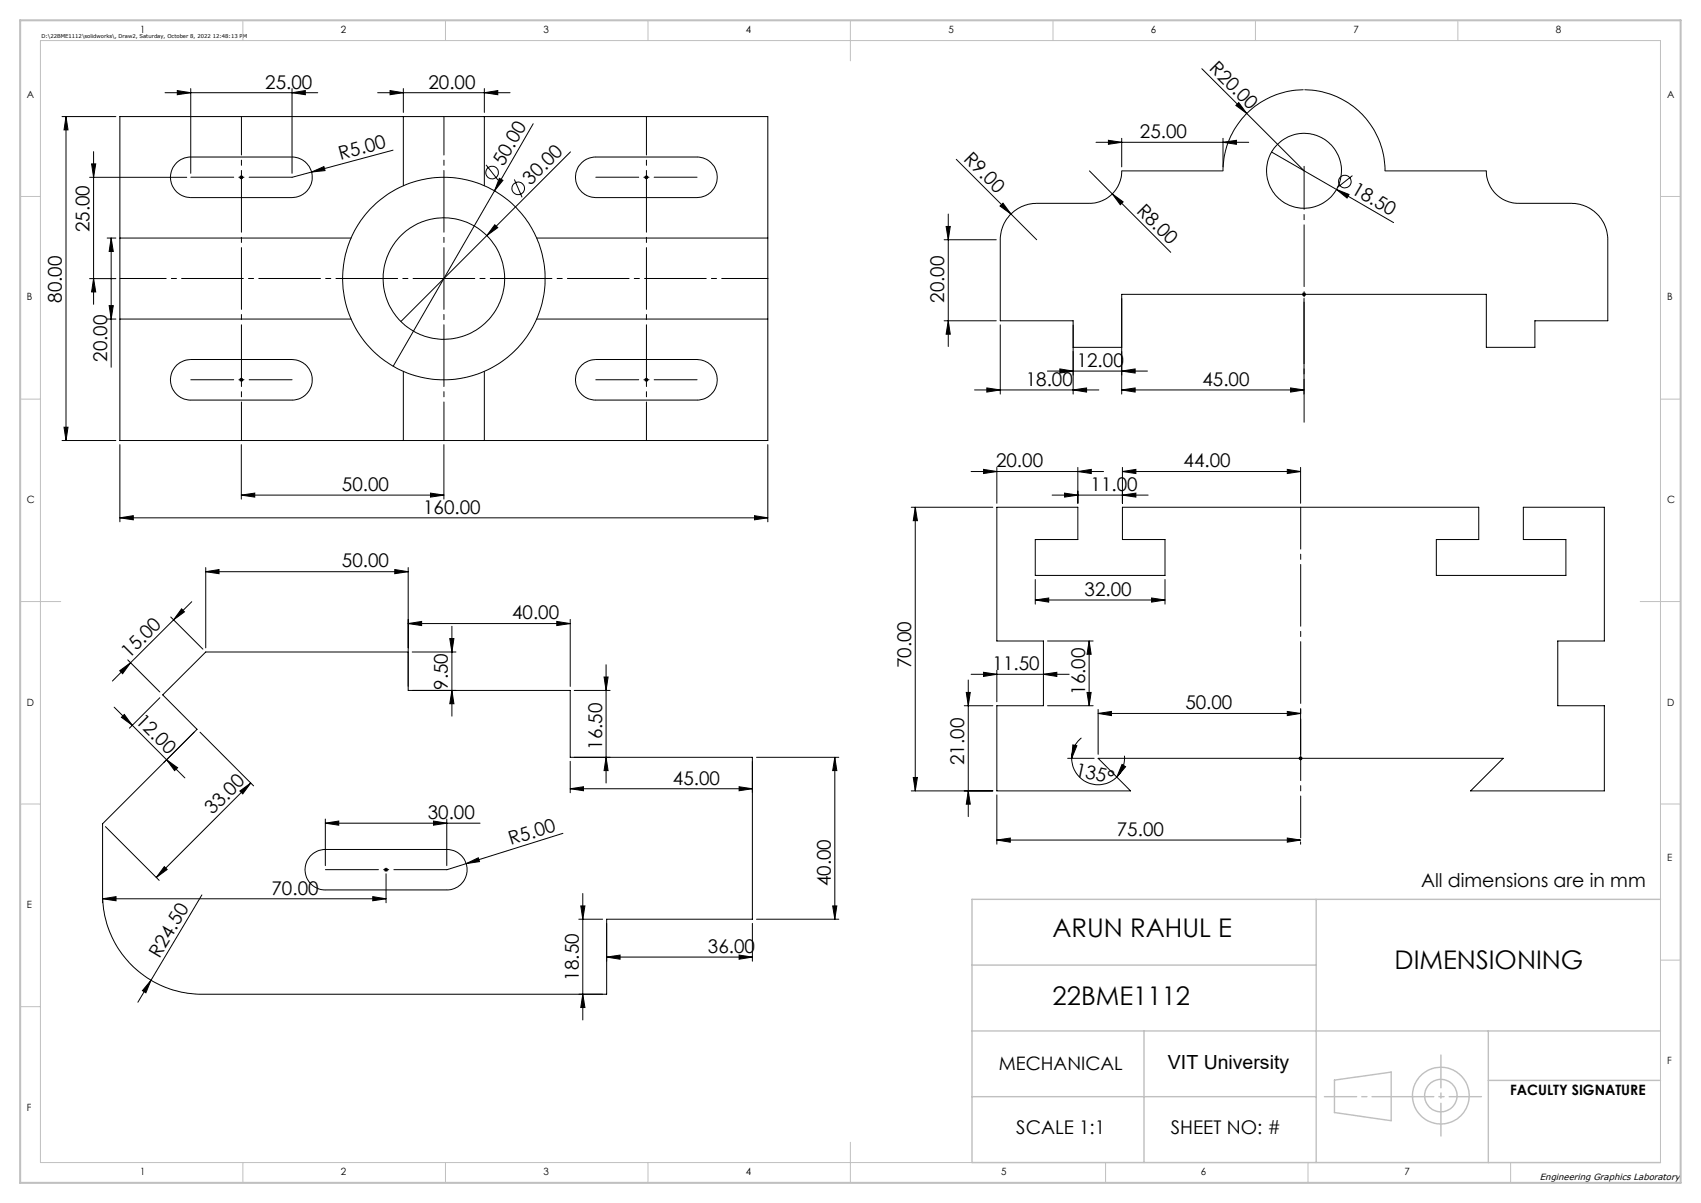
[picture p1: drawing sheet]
<svg xmlns="http://www.w3.org/2000/svg" width="420mm" height="297mm" viewBox="0 0 420 297" stroke-linecap="round" stroke-linejoin="round" font-family="sans-serif">
<g fill="none" stroke="#000" stroke-width=".25">
<path d="M296.8 17l25.2 25.2M15.3 28.8h13.3M16.3 28.8v80M16.3 28.8l.5 3.3h-1zM23.1 37.4v37.7M29.6 28.8h160v80h-160zM40.7 22.9h37.8M43.8 22.4l3.3 .5-3.3 .5zM47.1 21.9v20.9M72.1 22.9l3.3-.5v1zM72.1 21.9v20.9M93.2 22.9h32.7"/>
<path d="M96.3 22.4l3.3 .5-3.3 .5zM97 37.1l-20.1 5.4M99.6 21.9v5.9M99.6 28.8v17.1M119.6 22.9l3.3-.5v1zM119.6 21.9v5.9M119.6 28.8v17.1M131.7 30.5l-9.6 16.6M140.9 37.5l-41.9 41.9M236.1 39.3l13.5 13.5M270.6 35.1h37.7M273.7 34.6l3.3 .5-3.3 .5z"/>
<path d="M277 34.1v7.1M302 35.1l3.3-.5v1zM302 34.1v7.1M305.2 26l.7-.7 1.9 2.7zM314 37.5l16 9.3M321.9 22.2a20.1 20.1 0 0 0-19.9 20h-25a7.9 7.9 0 0 1-8 8h-13a9 9 0 0 0-9 9v20h18v18.1M322.1 22.2a20.1 20.1 0 0 1 19.9 20h25a7.9 7.9 0 0 0 8 8h13a9 9 0 0 1 9 9v20h-18v6.6h-12v-13.1h-90v24.6M22.1 43.8h24M22.6 40.5h1l-.5 3.3zM26.5 58.8h2.1M27.4 58.8v31.9M27.4 58.8l.6 3.3h-1z"/>
<path d="M29.6 58.8h57.1M43.6 40.2l1-.8 2.2-.6h25.3a5 5 0 0 1 5 5 5 5 0 0 1-5 5h-25a5 5 0 0 1-4.6-3.1 5 5 0 0 1 1.1-5.5zM59.1 43.8h1M59.2 43.4l.7 .7M59.6 43.3v1M59.9 43.4l-.7 .7M76.9 42.5l3.1-1.4 .3 1zM76.9 42.5l-4.8 1.3M120 40.7l3 3.8M122.1 47.1l-25 43.3M122.2 55.5l.7 .7-2.7 2zM123.3 44l.9 .5-2.1 2.6z"/>
<path d="M127 44.3l1.9 4.4M132.5 58.8h57.1M143.6 40.2l1.3-.9 1.9-.5h25.3a5 5 0 0 1 5 5 5 5 0 0 1-5 5h-25a5 5 0 0 1-4.6-3.1 5 5 0 0 1 1.1-5.5zM159.1 43.8h1M159.2 43.4l.7 .7M159.6 43.3v1M159.9 43.4l-.7 .7M233.1 59.2h12.9M233.6 55.9h1l-.5 3.3zM234.1 52.8v32.7M246.9 50.9l.7-.7 2 2.6zM249.6 52.8l6.4 6.4"/>
<path d="M269 42.2l5.6 5.7M274.6 47.9l2.7 1.9-.7 .7zM274.6 47.9l14.5 14.4M330 46.8l3.1 1.2-.5 .9zM330 46.8l14.1 8.2M333.9 43.4l-3.7 2.9M22.1 68.8h6.5M23.1 68.8l.5 3.3h-1zM26.5 78.8h2.1M27 75.5h1l-.6 3.3zM29.6 78.8h57.1M132.5 78.8h57.1"/>
<path d="M233.1 79.2h12.9M234.1 79.2l.5 3.3h-1zM321.6 72.3l.7 .7M322 72.2v1M322 73.7v23.6M322.3 72.3l-.7 .7M43.6 90.2l1.6-1.1 1.9-.3h25a5 5 0 0 1 5 5 5 5 0 0 1-5 5h-25a5 5 0 0 1-4.7-3.1 5 5 0 0 1 1.2-5.5zM59.1 93.8h1M59.2 93.4l.7 .7M59.6 93.3v1M59.9 93.4l-.7 .7M99.6 91.7v17.1"/>
<path d="M119.6 91.7v17.1M143.6 90.2l1.6-1.1 1.9-.3h25a5 5 0 0 1 5 5 5 5 0 0 1-5 5h-25a5 5 0 0 1-4.6-3.1 5 5 0 0 1 1.1-5.5zM159.1 93.8h1M159.2 93.4l.7 .7M159.6 93.3v1M159.9 93.4l-.7 .7M240.6 96.3h30.7M243.7 95.8l3.3 .5-3.3 .5zM247 80.2v17.1M258.6 91.6h24.7M261.7 91.1l3.3 .5-3.3 .5zM265 96.3l3.3-.5v1z"/>
<path d="M265 85.8h12M277 91.6l3.3-.5v1zM277 96.3l3.3-.5v1zM277 96.3h45M318.7 95.8l3.3 .5-3.3 .5zM15.3 108.8h13.3M15.8 105.5h1l-.5 3.3zM29.6 109.8v19M59.6 109.8v13.4M109.6 109.8v13.4M189.6 109.8v19M239.8 116.4h32.7"/>
<path d="M242.9 115.9l3.2 .5-3.2 .5zM246.1 115.4v8.8M266.1 116.4l3.4-.5v1zM266.1 115.4v8.8M277.1 116.4l3.4-.5v1zM277.1 115.4v8.8M277.1 116.4h44M317.9 115.9l3.2 .5-3.2 .5zM321.1 115.4v8.8M29.6 127.8l3.3-.5v1zM29.6 127.8h160M59.6 122.2l3.3-.5v1z"/>
<path d="M59.6 122.2h50M106.3 121.7l3.3 .5-3.3 .5zM186.3 127.3l3.3 .5-3.3 .5zM225 125.2h20.1M226 125.2v70.1M226 125.2l.5 3.3h-1zM246.1 125.2h20v8h-10.5v8.9h32.1v-8.9h-10.6v-8h88v8h-10.5v8.9h32v-8.9h-10.5v-8h20v33.1h-11.5v15.9h11.5v21.1h-33l8.1-8.1h-100.1l8.1 8.1h-33.1v-21.1h11.5v-15.9h-11.5zM259.8 122.2h23.7M262.9 121.7l3.2 .5-3.2 .5zM277.1 122.2l3.4-.5v1zM42.2 152.3l7.9 8M44.8 150.3l.7 .8-2.6 1.9z"/>
<path d="M47.3 148.6l-15.1 15M50.8 141.1l3.3-.5v1zM50.8 140.1v19.8M50.8 141.1h50M97.5 140.6l3.3 .5-3.3 .5zM100.8 140.1v30.4h40v16.5h45v39.9h-36v18.6h-100a24.5 24.5 0 0 1-24.5-24.6v-17.5l23.3-23.3-8.4-8.5 10.6-10.6h50M100.8 153.9l3.3-.5v1zM100.8 153.9h40M111.1 157.7h1l-.5 3.3zM111.6 154.6v22.2M137.5 153.4l3.3 .5-3.3 .5zM140.8 152.9v16.6"/>
<path d="M255.6 148.1l3.3-.5v1.1zM255.6 143.1v6.1M255.6 148.1h32.1M258.7 158.3h11.2M268.9 158.3l.5 3.2h-1zM268.9 158.3v15.9M284.3 147.6l3.4 .5-3.4 .6zM287.7 143.1v6.1M28.2 174.6l4.5 4.5M29.6 165.6l2.6-2-1.9 2.7zM30 177.1l.7-.7 2 2.7zM31.5 162.9l8 7.9"/>
<path d="M32.2 163.6l-4.4 4.5M32.7 179.1l8.4 8.5M39.5 172.3l-7.5 7.5M101.8 161h10.8M111.6 170.5l.5 3.2h-1zM141.8 170.5h8.8M149.2 167.1h.9l-.5 3.4zM149.6 164.1v29.2M238.1 174.2h7M238.6 171h1l-.5 3.2zM239.1 167.9v33.7M239.8 166.5h24.2"/>
<path d="M242.9 166l3.2 .5-3.2 .5zM246.1 165.5v7.7M257.6 166.5l3.3-.5v1zM258.7 174.2h11.2M268.4 171h1l-.5 3.2zM271.1 176.1l3.3-.5v1.1zM271.1 175.2v11M271.1 176.1h50M317.9 175.6l3.2 .5-3.2 .6zM321.1 175.2v11M41.1 187.6l2.8 1.9-.8 .7zM41.1 187.6l4.5 4.4"/>
<path d="M47.9 180.8l-7.5 7.5M49.4 180.8l13.2 13.2M59.2 195.3l2.7-2-2 2.7zM61.9 193.3l-23.3 23.3M140.8 194.7l3.3-.5v1zM140.8 188v7.7M140.8 194.7h45M149.6 187l.5 3.2h-.9zM182.5 194.2l3.3 .5-3.3 .5zM186.8 187h20.3M206.1 187l.5 3.2h-1zM206.1 187v39.9"/>
<path d="M225 195.3h20.1M225.5 191.9h1l-.5 3.4zM239.1 195.3l.5 3.2h-1zM246.1 196.2v12.2M263.6 187.2h6.6M264.6 187.2a6.5 6.5 0 0 0 4 6.1 6.5 6.5 0 0 0 7.2-1.5M264.9 183.9l1 .2-1.3 3.1zM267 182.2a6.4 6.4 0 0 0-2.4 5M277 188.7l.9 .6-2.1 2.5zM277.6 186.6l-.1 1.9a6.6 6.6 0 0 1-1.7 3.3M320.8 186.9l.7 .7M321.1 186.7v1"/>
<path d="M321.5 186.9l-.7 .7M26 204.1l13.3 13.2M40.6 214l.7 .7-2.7 1.9zM76.6 211.3l1.9-1.2 1.5-.4h30.3a5 5 0 0 1 5 5 5 5 0 0 1-5 5h-30a5 5 0 0 1-4.6-3 5 5 0 0 1 .9-5.4zM80.3 203.2l3.3-.5v1zM80.3 202.2v11.5M80.3 203.2h38.2M94.8 214.7h1M95 214.4l.7 .7M95.3 214.2v1M95.3 215.7v7.2M95.7 214.4l-.7 .7"/>
<path d="M107 202.7l3.3 .5-3.3 .5zM110.3 202.2v11.5M115.1 213.2l3-1.4 .3 .9zM115.1 213.2l-4.8 1.5M139 205.7l-23.9 7.5M246.1 207.4l3.3-.5v1zM246.1 207.4h75M317.9 206.9l3.2 .5-3.2 .5zM321.1 207.9v.5M25.3 221.9l3.3-.5v1zM25.3 222v.9M25.3 221.9h70"/>
<path d="M49.8 220.9l-15.8 26.5M92 221.4l3.3 .5-3.3 .5zM142.9 226.9h5.9M143.4 223.7h1l-.5 3.2zM143.9 220.6v31.2M149.8 236.3l3.3-.5v1zM149.8 236.3h36M182.5 235.8l3.3 .5-3.3 .5zM185.8 228v9.3M186.8 226.9h20.3M205.6 223.7h1l-.5 3.2zM37.3 242l-1.3 3.1-.8-.5z"/>
<path d="M143.9 245.5l.5 3.2h-1z"/>
<circle cx="121.5" cy="42.6" r="1.55"/>
<circle cx="128" cy="46.5" r="1.56"/>
<circle cx="322" cy="42.2" r="9.3"/>
<circle cx="332.1" cy="44.8" r="1.55"/>
<circle cx="109.6" cy="68.8" r="25"/>
<circle cx="109.6" cy="68.8" r="15"/>
</g>
<g fill="none" stroke="#c0c0c0" stroke-width=".35">
<path d="M240 238.3h85M325 222v65M410 222h-170v65h170M240 254.5h170M282.5 254.5v32.5M367.5 254.5v32.5M240 270.8h85M329.5 266.7l14-2v12l-14-2zM367.5 266.7h42.5"/>
<circle cx="355.8" cy="270.5" r="7"/>
<circle cx="355.8" cy="270.5" r="4"/>
</g>
<path d="M59.6 28.8v80M109.6 28.8v80M159.6 28.8v80" fill="none" stroke="#000" stroke-width=".25" stroke-dasharray="15.2 1.3 1.3 1.3" stroke-dashoffset="5.7"/>
<path d="M29.6 68.8h160" fill="none" stroke="#000" stroke-width=".25" stroke-dasharray="15.2 1.3 1.3 1.3" stroke-dashoffset="3.8"/>
<path d="M47.1 43.8h25M172.1 43.8h-25M322 41.1v63.1M47.1 93.8h25M172.1 93.8h-25" fill="none" stroke="#000" stroke-width=".25" stroke-dasharray="15.2 1.3 1.3 1.3" stroke-dashoffset="4.6"/>
<path d="M321.2 125.2v81.6" fill="none" stroke="#000" stroke-width=".25" stroke-dasharray="15.2 1.3 1.3 1.3" stroke-dashoffset="4.9"/>
<path d="M80.3 214.7h30" fill="none" stroke="#000" stroke-width=".25" stroke-dasharray="15.2 1.3 1.3 1.3" stroke-dashoffset="2.1"/>
<g fill="none" stroke="#c0c0c0" stroke-width=".25">
<path d="M10 10h400v277h-400zM60 5v5M110 5v5M160 5v5M210 5v10M260 5v5M310 5v5M360 5v5M5 48.5h5M410 48.5h5M5 98.5h5M410 98.5h5"/>
<path d="M5 148.5h10M405 148.5h10M5 198.5h5M410 198.5h5M410 237h5M5 248.5h5M60 287v5M110 287v5M160 287v5M210 282v10M273 287v5M323 287v5"/>
<path d="M373 287v5"/>
</g>
<path d="M327 270.8h38.8" fill="none" stroke="#c0c0c0" stroke-width=".35" stroke-dasharray="15.2 1.3 1.3 1.3" stroke-dashoffset="7.3"/>
<path d="M355.8 260.5v20" fill="none" stroke="#c0c0c0" stroke-width=".35" stroke-dasharray="15.2 1.3 1.3 1.3" stroke-dashoffset="7.1"/>
<path d="M5 5h410v287h-410z" fill="none" stroke="#c0c0c0" stroke-width=".5"/>
<g fill="#000">
<path d="M305.2 26l.7-.7 1.9 2.7zM76.9 42.5l3.1-1.4 .3 1zM122.2 55.5l.7 .7-2.7 2zM123.3 44l.9 .5-2.1 2.6zM246.9 50.9l.7-.7 2 2.6zM274.6 47.9l2.7 1.9-.7 .7zM330 46.8l3.1 1.2-.5 .9zM115.1 213.2l3-1.4 .3 .9zM37.3 242l-1.3 3.1-.8-.5z"/>
<path d="M27.4 58.8l.6 3.3h-1zM27 75.5h1l-.6 3.3zM22.6 40.5h1l-.5 3.3zM23.1 68.8l.5 3.3h-1zM149.2 167.1h.9l-.5 3.4zM149.6 187l.5 3.2h-.9zM206.1 187l.5 3.2h-1zM205.6 223.7h1l-.5 3.2z"/>
<path d="M234.1 79.2l.5 3.3h-1zM233.6 55.9h1l-.5 3.3zM239.1 195.3l.5 3.2h-1zM238.6 171h1l-.5 3.2zM225.5 191.9h1l-.5 3.4zM226 125.2l.5 3.3h-1z"/>
<path d="M265 96.3l3.3-.5v1zM243.7 95.8l3.3 .5-3.3 .5z"/>
<path d="M277 91.6l3.3-.5v1zM261.7 91.1l3.3 .5-3.3 .5zM317.9 175.6l3.2 .5-3.2 .6zM271.1 176.1l3.3-.5v1.1zM182.5 235.8l3.3 .5-3.3 .5zM149.8 236.3l3.3-.5v1z"/>
<path d="M15.8 105.5h1l-.5 3.3zM16.3 28.8l.5 3.3h-1z"/>
<path d="M29.6 127.8l3.3-.5v1zM186.3 127.3l3.3 .5-3.3 .5zM96.3 22.4l3.3 .5-3.3 .5zM119.6 22.9l3.3-.5v1zM43.8 22.4l3.3 .5-3.3 .5zM72.1 22.9l3.3-.5v1zM273.7 34.6l3.3 .5-3.3 .5zM302 35.1l3.3-.5v1zM242.9 166l3.2 .5-3.2 .5zM257.6 166.5l3.3-.5v1zM255.6 148.1l3.3-.5v1.1zM284.3 147.6l3.4 .5-3.4 .6zM262.9 121.7l3.2 .5-3.2 .5zM277.1 122.2l3.4-.5v1zM242.9 115.9l3.2 .5-3.2 .5zM266.1 116.4l3.4-.5v1zM277.1 116.4l3.4-.5v1zM317.9 115.9l3.2 .5-3.2 .5zM246.1 207.4l3.3-.5v1zM317.9 206.9l3.2 .5-3.2 .5zM50.8 141.1l3.3-.5v1zM97.5 140.6l3.3 .5-3.3 .5zM100.8 153.9l3.3-.5v1zM137.5 153.4l3.3 .5-3.3 .5zM80.3 203.2l3.3-.5v1zM107 202.7l3.3 .5-3.3 .5z"/>
<path d="M106.3 121.7l3.3 .5-3.3 .5zM59.6 122.2l3.3-.5v1zM318.7 95.8l3.3 .5-3.3 .5zM277 96.3l3.3-.5v1z"/>
<path d="M44.8 150.3l.7 .8-2.6 1.9zM29.6 165.6l2.6-2-1.9 2.7z"/>
<path d="M268.9 158.3l.5 3.2h-1zM268.4 171h1l-.5 3.2z"/>
<path d="M30 177.1l.7-.7 2 2.7zM41.1 187.6l2.8 1.9-.8 .7z"/>
<path d="M111.1 157.7h1l-.5 3.3zM111.6 170.5l.5 3.2h-1z"/>
<path d="M59.2 195.3l2.7-2-2 2.7zM40.6 214l.7 .7-2.7 1.9z"/>
<path d="M140.8 194.7l3.3-.5v1zM182.5 194.2l3.3 .5-3.3 .5z"/>
<path d="M264.9 183.9l1 .2-1.3 3.1zM277 188.7l.9 .6-2.1 2.5z"/>
<path d="M92 221.4l3.3 .5-3.3 .5zM25.3 221.9l3.3-.5v1z"/>
<path d="M143.4 223.7h1l-.5 3.2zM143.9 245.5l.5 3.2h-1z"/>
</g>
<g font-size="6.3">
<text x="259.9" y="231.3">ARUN RAHUL E</text>
<text x="344.3" y="239.3">DIMENSIONING</text>
<text x="259.9" y="248">22BME1112</text>
</g>
<text font-size="4.8" x="288.4" y="264">VIT University</text>
<g font-size="4.7">
<text x="298.4" y="17.1" transform="rotate(45 298.4 17.1)">R20.00</text>
<text x="65.5" y="21.9">25.00</text>
<text x="105.8" y="21.9">20.00</text>
<text x="281.5" y="34.1">25.00</text>
<text x="84.1" y="39.5" transform="rotate(-15 84.1 39.5)">R5.00</text>
<text x="124.3" y="41.2" transform="rotate(-60 124.3 41.2)">50.00</text>
<text x="237.7" y="39.5" transform="rotate(45 237.7 39.5)">R9.00</text>
<text x="131" y="45.9" transform="rotate(-45 131 45.9)">30.00</text>
<text x="333.4" y="47.6" transform="rotate(30 333.4 47.6)">18.50</text>
<text x="280.5" y="52.3" transform="rotate(45 280.5 52.3)">R8.00</text>
<text x="22.1" y="57.4" transform="rotate(-90 22.1 57.4)">25.00</text>
<text x="15.3" y="74.8" transform="rotate(-90 15.3 74.8)">80.00</text>
<text x="233.1" y="74.8" transform="rotate(-90 233.1 74.8)">20.00</text>
<text x="26.5" y="89.3" transform="rotate(-90 26.5 89.3)">20.00</text>
<text x="253.3" y="95.3">18.00</text>
<text x="265.8" y="90.6">12.00</text>
<text x="296.9" y="95.3">45.00</text>
<text x="245.9" y="115.4">20.00</text>
<text x="292.2" y="115.4">44.00</text>
<text x="84.4" y="121.2">50.00</text>
<text x="269.3" y="121.2">11.00</text>
<text x="104.5" y="126.8">160.00</text>
<text x="84.4" y="140.1">50.00</text>
<text x="267.8" y="147.1">32.00</text>
<text x="126.4" y="152.9">40.00</text>
<text x="31.9" y="162.6" transform="rotate(-45 31.9 162.6)">15.00</text>
<text x="225" y="165" transform="rotate(-90 225 165)">70.00</text>
<text x="245.1" y="165.5">11.50</text>
<text x="110.6" y="170.3" transform="rotate(-90 110.6 170.3)">9.50</text>
<text x="267.9" y="171.6" transform="rotate(-90 267.9 171.6)">16.00</text>
<text x="33.3" y="178.2" transform="rotate(45 33.3 178.2)">12.00</text>
<text x="292.7" y="175.1">50.00</text>
<text x="148.7" y="185.1" transform="rotate(-90 148.7 185.1)">16.50</text>
<text x="238.1" y="188.9" transform="rotate(-90 238.1 188.9)">21.00</text>
<text x="265.3" y="191.6" transform="rotate(12 265.3 191.6)">135°</text>
<text x="166.2" y="193.7">45.00</text>
<text x="52.5" y="201.3" transform="rotate(-45 52.5 201.3)">33.00</text>
<text x="105.6" y="202.2">30.00</text>
<text x="126.1" y="208.7" transform="rotate(-17 126.1 208.7)">R5.00</text>
<text x="275.8" y="206.4">75.00</text>
<text x="67" y="220.8">70.00</text>
<text x="205.1" y="218.8" transform="rotate(-90 205.1 218.8)">40.00</text>
<text x="350.9" y="218.9">All dimensions are in mm</text>
<text x="39.3" y="236.7" transform="rotate(-59 39.3 236.7)">R24.50</text>
<text x="174.8" y="235.3">36.00</text>
<text x="142.9" y="242.1" transform="rotate(-90 142.9 242.1)">18.50</text>
<text x="250.9" y="279.9">SCALE 1:1</text>
<text x="289.1" y="279.9">SHEET NO: #</text>
</g>
<text font-size="4.6" x="246.6" y="264.1">MECHANICAL</text>
<text font-size="3.5" x="372.9" y="270.3">FACULTY SIGNATURE</text>
<g font-size="2.5">
<text x="34.6" y="8.2">1</text>
<text x="84.2" y="8.2">2</text>
<text x="134.2" y="8.2">3</text>
<text x="184.2" y="8.2">4</text>
<text x="234.2" y="8.2">5</text>
<text x="284.2" y="8.2">6</text>
<text x="334.2" y="8.2">7</text>
<text x="384.2" y="8.2">8</text>
<text x="6.7" y="24.2">A</text>
<text x="411.7" y="24.2">A</text>
<text x="6.7" y="74.2">B</text>
<text x="411.7" y="74.2">B</text>
<text x="6.7" y="124.2">C</text>
<text x="411.7" y="124.2">C</text>
<text x="6.7" y="174.2">D</text>
<text x="411.7" y="174.2">D</text>
<text x="411.7" y="212.7">E</text>
<text x="6.7" y="224.2">E</text>
<text x="411.7" y="262.7">F</text>
<text x="6.7" y="274.2">F</text>
<text x="34.6" y="290.2">1</text>
<text x="84.2" y="290.2">2</text>
<text x="134.2" y="290.2">3</text>
<text x="184.2" y="290.2">4</text>
<text x="247.2" y="290.2">5</text>
<text x="296.5" y="290.2">6</text>
<text x="346.8" y="290.2">7</text>
</g>
<text font-size="2.2" x="380.2" y="291.4">Engineering Graphics Laboratory</text>
<text font-size="1.3" x="10.2" y="9.3">D:\22BME1112\solidworks\, Draw2, Saturday, October 8, 2022 12:48:13 PM</text>
</svg>
